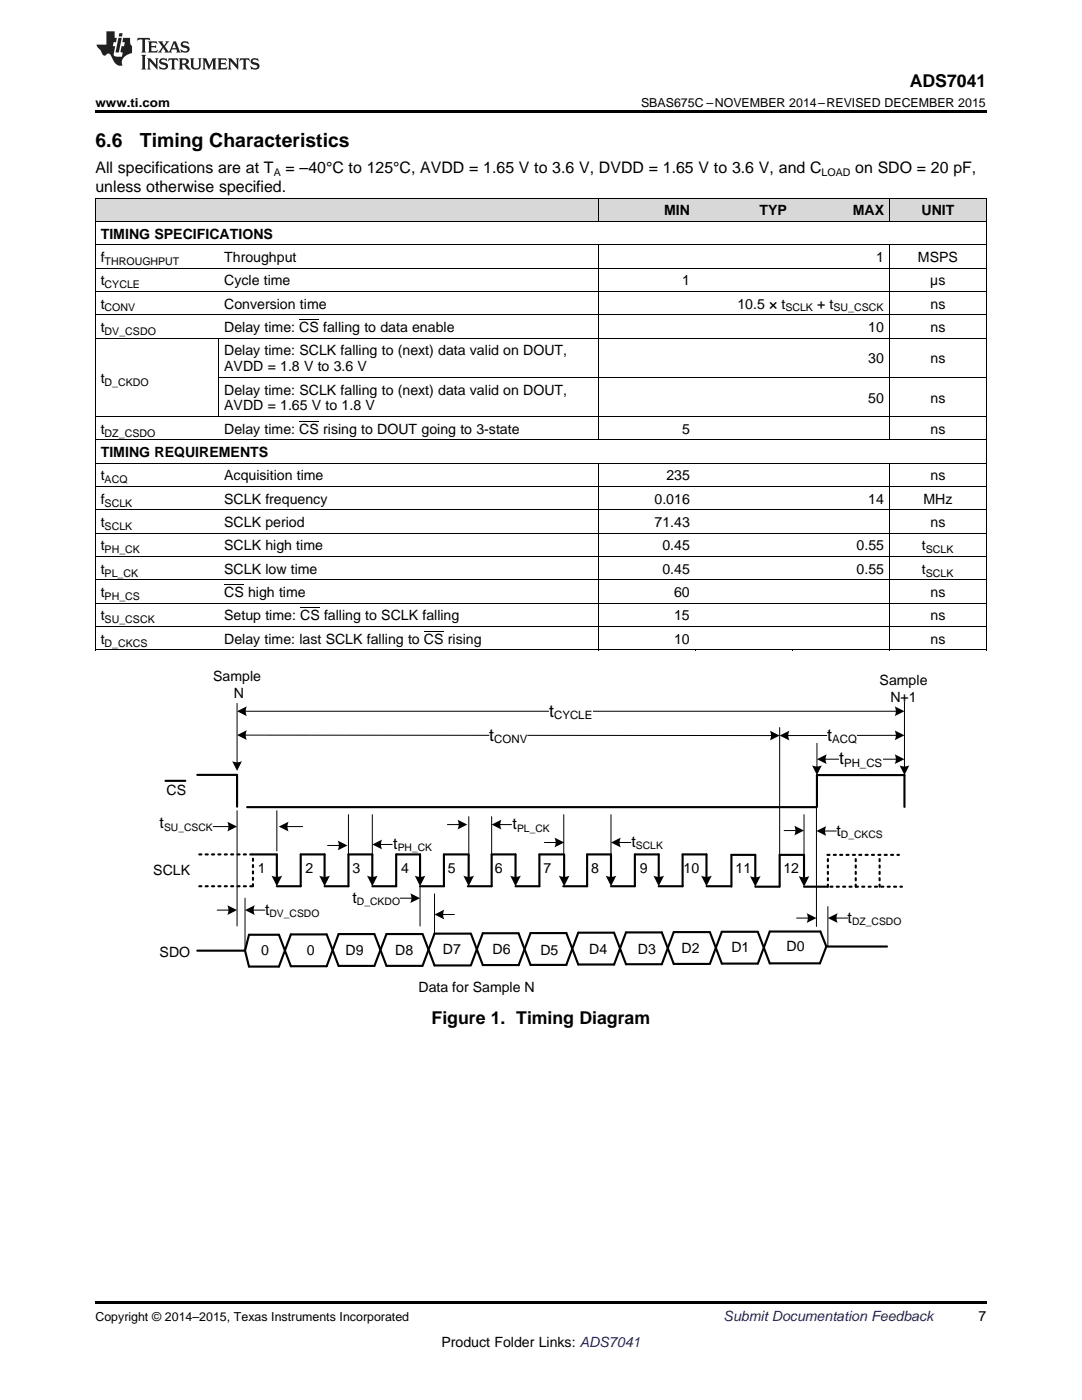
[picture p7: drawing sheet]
<svg xmlns="http://www.w3.org/2000/svg" width="216mm" height="279mm" viewBox="0 0 216 279" stroke-linecap="round" stroke-linejoin="round" font-family="sans-serif">
<g fill="#d8d8d8">
<path d="M19 39.6h24.7v4.6h-24.7z"/>
<path d="M43.7 39.6h75.7v4.6h-75.7z"/>
<path d="M119.4 39.6h19.3v4.6h-19.3z"/>
<path d="M138.7 39.6h19.4v4.6h-19.4z"/>
<path d="M158.1 39.6h19.4v4.6h-19.4z"/>
<path d="M177.5 39.6h19.3v4.6h-19.3z"/>
</g>
<path d="M19 259.7h177.8v.5h-177.8z" fill="#000"/>
<g fill="none" stroke="#000" stroke-width=".42">
<path d="M33 155.8h4M39.4 154.6h7.9v6.4M163 154.7h17.5v6.3M49.3 161.1h113.5M50.5 170.5h4.7v4.8M64.8 170.5h-4.8v6.4h-4.8M74.3 170.5h-4.8v6.4h-4.7M83.8 170.5h-4.7v6.4h-4.8M93.3 170.5h-4.7v6.4h-4.8M102.9 170.5h-4.8v6.4h-4.8M112.4 170.5h-4.8v6.4h-4.7M121.9 170.5h-4.7v6.4h-4.8"/>
<path d="M131.4 170.5h-4.7v6.4h-4.8M141 170.5h-4.8v6.4h-4.8M141 176.9h4.8"/>
</g>
<g fill="#000">
<path d="M46.3 151.9l.8 .2 1.2-.2-1 2z" fill-rule="evenodd"/>
<path d="M155.6 146.8l1.9-1-.2 1.2 .2 .8z" fill-rule="evenodd"/>
<path d="M179.5 152.7l1.2 .3 .7-.3-.9 2z" fill-rule="evenodd"/>
<path d="M178.5 145.8l2 .9-2 1 .2-1.1z" fill-rule="evenodd"/>
<path d="M45.4 164l1.9 1-1.9 .9 .2-1.1z" fill-rule="evenodd"/>
<path d="M54.2 174.8a2.38 2.38 0 0 0 2.1 0l-1.1 2.1z" fill-rule="evenodd"/>
<path d="M55.6 165l2-1-.2 .8 .2 1.1z" fill-rule="evenodd"/>
<path d="M81.9 178.3l1.9 1-1.9 .9 .2-1.1z" fill-rule="evenodd"/>
<path d="M45.4 180.7l1.9 .9-1.9 1 .2-1.2z" fill-rule="evenodd"/>
<path d="M48.9 181.6l1.9-.9-.2 .7 .2 1.2z" fill-rule="evenodd"/>
<path d="M86.7 182.5l1.9-1-.2 .8 .2 1.2z" fill-rule="evenodd"/>
<path d="M161 182.2l1.9 1-1.9 1 .2-.8z" fill-rule="evenodd"/>
<path d="M165.2 183.2l1.9-1-.2 .8 .2 1.2z" fill-rule="evenodd"/>
</g>
<g fill="none" stroke="#000" stroke-width=".2">
<path d="M47.3 140.4v12M179 146.8h-22M180.5 140v13.2M42.5 165h3.3M47.3 161.8v23M48.9 179.3v10.4M55.2 161.8v8M57.1 165h3.3M79.8 179.3h2.5M83.8 176.9v7.9M86.7 178.4v7.9M43.3 181.6h2.5"/>
<path d="M50.4 181.6h2.5M88.2 182.5h2.5M158.9 183.2h2.5M165.2 180.9v8M166.7 183.2h2.5"/>
</g>
<path d="M165 144.7h6v4.4h-5.9z" fill-rule="evenodd" fill="#fff"/>
<path d="M48.8 146.7l105.3 .1" fill="none" stroke="#000" stroke-width=".2"/>
<g fill="#000">
<path d="M47.3 146.7l2-1-.3 1.2 .3 .8z" fill-rule="evenodd"/>
<path d="M153.6 145.8l2 1-2 1 .2-1.2z" fill-rule="evenodd"/>
</g>
<path d="M97.6 144.6h7.6v4.5h-7.6z" fill-rule="evenodd" fill="#fff"/>
<path d="M48.8 141.9h130.2" fill="none" stroke="#000" stroke-width=".2"/>
<g fill="#000">
<path d="M47.3 141.9l2-.9-.3 .7 .3 1.2z" fill-rule="evenodd"/>
<path d="M178.5 141l2 .9-2 1 .2-1.2z" fill-rule="evenodd"/>
</g>
<path d="M109.6 139.8h8.6v4.5h-8.6z" fill-rule="evenodd" fill="#fff"/>
<path d="M164.5 151.5h14.5M65.4 168.7h2.5M69.5 162.6v7.9M74.3 162.6v7.9M75.8 168.5h2.5M89.3 164.6h2.5M93.5 163v7.9M98.1 163v7.9M99.6 164.6h2.5M162.9 161.1v23.8" fill="none" stroke="#000" stroke-width=".2"/>
<path d="M163 154.7v6.3" fill="none" stroke="#000" stroke-width=".42"/>
<path d="M39.8 170.5h10.7M165.7 177h14.3" fill="none" stroke="#000" stroke-width=".42" stroke-dasharray=".4 .8"/>
<g fill="#000">
<path d="M163 151.5l2-1-.3 .8 .3 1.2z" fill-rule="evenodd"/>
<path d="M178.5 150.5l2 1-2 1 .2-1.2z" fill-rule="evenodd"/>
<path d="M67.4 167.8l1.9 .9-1.9 1 .2-1.2z" fill-rule="evenodd"/>
<path d="M74.3 168.5l1.9-.9-.2 .7 .2 1.2z" fill-rule="evenodd"/>
<path d="M91.3 163.6l1.9 1-1.9 .9 .2-1.1z" fill-rule="evenodd"/>
<path d="M98.1 164.6l2-1-.3 .8 .3 1.1z" fill-rule="evenodd"/>
</g>
<path d="M167.4 149.4h8.7v4.4h-8.7z" fill-rule="evenodd" fill="#fff"/>
<g fill="none" stroke="#000" stroke-width=".42">
<path d="M64.8 170.5v4.8M74.3 170.5v4.8M83.8 170.5v4.8M93.5 170.5v4.8M102.9 170.5v4.8M112.6 170.5v4.8M121.9 170.5v4.8M131.4 170.5v4.8M141 170.5v4.8M150.7 175.4v-4.8h-4.8v6.4M150.7 177h4.8M160.3 170.6h-4.7v6.4"/>
<path d="M160.4 177h4.8M160.4 170.6v4.8M39.4 189.7h9.5M74.7 186.5l2.4 6.3h7.2M84.3 186.4h-7.2l-2.4 6.4h-7.1l-2.4-6.3h-7.2l-2.3 6.4h-6l-.8-3.2 .8-3.2h6l2.3 6.3h7.2l2.4-6.4h7.1M84.3 186.4l2.4 6.3h7.1M93.8 186.3h-7.1l-2.4 6.4M94 186.3l2.3 6.3h7.2M122.5 186.1h-7.1l-2.4 6.5h-7.1l-2.4-6.4h-7.2l-2.3 6.5M141.6 192.4h-7.2l-2.3-6.3h-7.2l-2.4 6.4h-7.1l-2.4-6.3h-7.1l-2.4 6.4M141.6 186h-7.2l-2.3 6.4h-7.2l-2.4-6.2M141.6 186l2.4 6.3h7.2"/>
<path d="M151.2 186h-7.2l-2.4 6.4M151.2 186l2.4 6.3h10l1.3-3.4M164.9 188.9h12.1M164.9 188.9l-1.2-3h-10.1l-2.4 6.4"/>
</g>
<path d="M39.8 176.9h10.7M50.5 176.9v-6.4M165.1 170.6h14.3M165.2 177v-6.4M170.8 177v-6.4M175.5 177v-6.4" fill="none" stroke="#000" stroke-width=".42" stroke-dasharray=".4 .8"/>
<g fill="none" stroke="#000" stroke-width=".2">
<path d="M19 39.5h177.8M19.1 39.5v90.3M119.3 39.5v4.7M177.4 39.5v4.7M196.8 39.5v90.3M19 58.2h177.8M19 53.5h177.8M19 48.8h177.8M19 44.2h177.8M119.3 48.9v38.9M177.4 48.9v38.9M19 67.5h177.8"/>
<path d="M19 62.8h177.8M43.6 67.5v15.7M43.7 75.3h153.1M19 97.1h177.8M19 92.4h177.8M19 87.8h177.8M19 83.1h177.8M119.3 92.5v37.3M177.4 92.5v37.3M19 115.7h177.8M19 111.1h177.8M19 106.4h177.8"/>
<path d="M19 101.8h177.8M19 129.7h177.8M19 125h177.8M19 120.4h177.8M155.6 145.2v25.4M163 148.3v4.9M108.6 168.1h2.5M112.5 162.6v7.9M121.9 162.6v7.9M123.4 168.1h2.5M156.5 165.8h2.5M160.4 162.6v7.9"/>
<path d="M164.4 165.8h2.5"/>
</g>
<g fill="#000">
<path d="M162 152.7l1.2 .3 .8-.3-1 2z" fill-rule="evenodd"/>
<path d="M63.7 174.8a2.38 2.38 0 0 0 2.1 0l-1 2.1z" fill-rule="evenodd"/>
<path d="M73.2 174.8a2.38 2.38 0 0 0 2.1 0l-1 2.1z" fill-rule="evenodd"/>
<path d="M82.8 174.8a2.38 2.38 0 0 0 2.1 0l-1.1 2.1z" fill-rule="evenodd"/>
<path d="M92.5 174.8a2.38 2.38 0 0 0 2.1 0l-1.1 2.1z" fill-rule="evenodd"/>
<path d="M101.8 174.8a2.38 2.38 0 0 0 2.1 0l-1 2.1z" fill-rule="evenodd"/>
<path d="M111.5 174.8a2.38 2.38 0 0 0 2.1 0l-1 2.1z" fill-rule="evenodd"/>
<path d="M110.6 167.2l2 .9-2 1 .3-1.2z" fill-rule="evenodd"/>
<path d="M120.9 174.8a2.38 2.38 0 0 0 2.1 0l-1.1 2.1z" fill-rule="evenodd"/>
<path d="M121.9 168.1l2-.9-.3 .7 .3 1.2z" fill-rule="evenodd"/>
<path d="M130.4 174.8a2.38 2.38 0 0 0 2.1 0l-1.1 2.1z" fill-rule="evenodd"/>
<path d="M139.9 174.8a2.38 2.38 0 0 0 2.1 0l-1 2.1z" fill-rule="evenodd"/>
<path d="M149.7 174.8a2.38 2.38 0 0 0 2.1 0l-1.1 2.2z" fill-rule="evenodd"/>
<path d="M158.5 164.8l1.9 1-1.9 .9 .2-1.1z" fill-rule="evenodd"/>
<path d="M159.4 174.8a2.38 2.38 0 0 0 2.1 0l-1.1 2.2z" fill-rule="evenodd"/>
<path d="M162.9 165.8l2-.9-.3 .7 .3 1.2z" fill-rule="evenodd"/>
</g>
<path d="M19 22h177.8v.5h-177.8zM19 129.7l.2 .1zM119.3 129.7l.1 .1zM138.6 129.7l.1 .1zM158 129.7l.1 .1zM177.4 129.7l.1 .1zM196.7 129.7l.1 .1z" fill="#000"/>
<g fill="#231f20">
<path d="M27.5 7.6l-.1 .5 .4-.2h.6v.1v2.1l-.2 .4h1l-.3-.4v-2.1l.1-.1h.5l.5 .2-.2-.5zM29.5 8.3l.2 .3v1.5l-.2 .4h1.8l.2-.6a1.04 1.04 0 0 1-1.3 .2v-.7h.6l.3 .2v-.6l-.3 .2h-.6v-.6l.8-.1 .4 .3-.2-.5zM31.5 8.3l.9 1.1-.9 1.1h.8l-.2-.2 .5-.7 .4 .7-.2 .2h1.5l-.1-.2 .1-.4h.9l.1 .4-.2 .2h1l-.3-.3-.7-1.9h-.5l-.9 2-.8-1 .9-1h-.8l.1 .3-.3 .5-.4-.6 .2-.2zM34.7 8.6l.4 1h-.7zM36.3 8.4a.63 .63 0 0 0-.2 .7 .63 .63 0 0 0 .6 .4l.6 .2 .1 .2a.75 .75 0 0 1-.7 .4 .75 .75 0 0 1-.6-.5l.1 .7 .1-.1a1.11 1.11 0 0 0 1.5-.6 1.13 1.13 0 0 0-1.2-.8l-.1-.4a1.04 1.04 0 0 1 1.2 .2l-.2-.5-.1 .1-.5-.2zM28.2 10.9l.2 .4v2.2l-.2 .4h1l-.3-.4v-2.2l.3-.4zM29.3 11.6l.3 .4v1.5l-.3 .4h.8l-.2-.4v-1.3l1.5 1.7v-1.9l.2-.4h-.7l.2 .4v.9l-1.1-1.3zM32 11.8a.62 .62 0 0 0-.2 .7 .62 .62 0 0 0 .6 .4l.6 .1 .1 .3a.76 .76 0 0 1-.7 .3 .76 .76 0 0 1-.6-.4l.1 .7 .1-.1a1.11 1.11 0 0 0 1.5-.6 1.13 1.13 0 0 0-1.2-.8l-.1-.4a1.04 1.04 0 0 1 1.2 .2l-.2-.6-.1 .1-.5-.1zM33.7 11.6l-.2 .6a.61 .61 0 0 1 .8-.3v1.6l-.2 .4h.9l-.2-.4v-1.6a.63 .63 0 0 1 .8 .3l-.2-.6zM35.6 11.6l.3 .4v1.5l-.3 .4h1l-.2-.2v-.8l.5 .2a.76 .76 0 0 0 1.2 .7l-1-1a.58 .58 0 0 0 .6-.5 .58 .58 0 0 0-.5-.6zM36.4 11.9h.1a.45 .45 0 0 1 .5 .1 .45 .45 0 0 1 .1 .5l-.7 .2zM37.9 11.6l.2 .2a2.17 2.17 0 0 0 .3 1.9 .99 .99 0 0 0 1.6-.6v-1.1l.2-.4h-.7l.2 .2a1.92 1.92 0 0 1-.2 1.8 .6 .6 0 0 1-.9-.5v-1.1l.2-.4zM40.4 11.6l.2 .4v1.5l-.2 .4h.7l-.2-.4v-1.4l.8 1.8 .8-1.8v1.4l-.2 .4h.9l-.2-.4v-1.5l.2-.4h-.8l-.6 1.5-.6-1.5zM43.4 11.6l.2 .4v1.5l-.2 .4h1.8l.2-.6a1.04 1.04 0 0 1-1.3 .1v-.6h.5l.4 .2v-.6l-.4 .2h-.5v-.7h.8l.3 .3-.1-.6zM45.5 11.6l.2 .4v1.5l-.2 .4h.7l-.2-.4v-1.3l1.5 1.7v-1.9l.2-.4h-.7l.2 .4v.9l-1.1-1.3zM47.9 11.6l-.1 .6a.61 .61 0 0 1 .8-.3v1.6l-.3 .4h1l-.3-.4 .1-1.6a.63 .63 0 0 1 .7 .3l-.1-.6zM50.2 11.8a.62 .62 0 0 0-.2 .7 .62 .62 0 0 0 .6 .4l.6 .1 .2 .3a.76 .76 0 0 1-.8 .3 .76 .76 0 0 1-.6-.4l.1 .7 .2-.1a1.11 1.11 0 0 0 1.5-.6 1.13 1.13 0 0 0-1.3-.8l-.1-.4a1.04 1.04 0 0 1 1.2 .2l-.1-.6-.2 .1-.5-.1z"/>
<path d="M21.2 6.3v2.6h-1.9l.1 .4 .7 .9a.91 .91 0 0 0 1 .8 .56 .56 0 0 1 .5-.3 .56 .56 0 0 1 .5 .3l.4 .8a1.53 1.53 0 0 0 1.9 1.2 1.54 1.54 0 0 1 1-2.1l.9-.3v-1.4a1.52 1.52 0 0 1-.3-1.6h-1.4l-.2 .8h.5l-.2 .8h-.4l-.2 1v.2l.4 .1-.2 .8a1.93 1.93 0 0 1-1.6-.3l.3-1.8h-.5l.2-.8h.4l.2-.8h-.4v-1.3zM23.6 7.6l-.6 2.9h.7l.6-2.9zM23.8 6.6l-.1 .7h.6l.2-.7z"/>
</g>
<path d="M59.7 63.8h3.9M59.7 84.1h3.9M44.7 116.7h3.9M59.9 121.3h3.9M84.6 126h3.9" fill="none" stroke="#000" stroke-width=".2"/>
<g font-size="3.9">
<text x="19" y="29.3">6.6</text>
<text x="27.9" y="29.3">Timing Characteristics</text>
</g>
<g font-size="3.5">
<text x="181.5" y="17.3">ADS7041</text>
<text x="109.6" y="143">t</text>
<text x="97.6" y="147.8">t</text>
<text x="165.1" y="147.8">t</text>
<text x="167.4" y="152.6">t</text>
<text x="86.1" y="204.4">Figure 1. Timing Diagram</text>
</g>
<g font-size="3.2">
<text x="19" y="34.4">All specifications are at T</text>
<text x="57" y="34.4">= –40°C to 125°C, AVDD = 1.65 V to 3.6 V, DVDD = 1.65 V to 3.6 V, and C</text>
<text x="170.6" y="34.4">on SDO = 20 pF,</text>
<text x="19" y="38.3">unless otherwise specified.</text>
<text x="31.8" y="165.3">t</text>
<text x="102.3" y="165.5">t</text>
<text x="166.9" y="166.8">t</text>
<text x="78.5" y="169.5">t</text>
<text x="126" y="169.1">t</text>
<text x="52.9" y="182.6">t</text>
<text x="70.3" y="180.1">t</text>
<text x="169.1" y="184.1">t</text>
</g>
<g font-size="2.8">
<text x="20.1" y="47.6">TIMING SPECIFICATIONS</text>
<text x="132.5" y="43">MIN</text>
<text x="151.6" y="43">TYP</text>
<text x="170.1" y="43">MAX</text>
<text x="183.9" y="43">UNIT</text>
<text x="20.1" y="52.3">f</text>
<text x="44.7" y="52.3">Throughput</text>
<text x="174.8" y="52.3">1</text>
<text x="183.2" y="52.3">MSPS</text>
<text x="20.1" y="56.9">t</text>
<text x="44.7" y="56.9">Cycle time</text>
<text x="136.1" y="56.9">1</text>
<text x="185.6" y="56.9">µs</text>
<text x="20.1" y="61.6">t</text>
<text x="44.7" y="61.6">Conversion time</text>
<text x="147.1" y="61.6">10.5 × t</text>
<text x="163.1" y="61.6">+ t</text>
<text x="185.7" y="61.6">ns</text>
<text x="20.1" y="66.3">t</text>
<text x="44.7" y="66.3">Delay time: CS falling to data enable</text>
<text x="44.7" y="70.9">Delay time: SCLK falling to (next) data valid on DOUT,</text>
<text x="173.2" y="66.3">10</text>
<text x="185.7" y="66.3">ns</text>
<text x="20.1" y="76.4">t</text>
<text x="44.7" y="74.1">AVDD = 1.8 V to 3.6 V</text>
<text x="173.2" y="72.5">30</text>
<text x="185.7" y="72.5">ns</text>
<text x="44.7" y="78.7">Delay time: SCLK falling to (next) data valid on DOUT,</text>
<text x="44.7" y="81.9">AVDD = 1.65 V to 1.8 V</text>
<text x="173.2" y="80.3">50</text>
<text x="185.7" y="80.3">ns</text>
<text x="20.1" y="86.6">t</text>
<text x="44.7" y="86.6">Delay time: CS rising to DOUT going to 3-state</text>
<text x="136.1" y="86.6">5</text>
<text x="185.7" y="86.6">ns</text>
<text x="20.1" y="91.2">TIMING REQUIREMENTS</text>
<text x="20.1" y="95.9">t</text>
<text x="44.7" y="95.9">Acquisition time</text>
<text x="133" y="95.9">235</text>
<text x="185.7" y="95.9">ns</text>
<text x="20.1" y="100.5">f</text>
<text x="44.7" y="100.5">SCLK frequency</text>
<text x="130.6" y="100.5">0.016</text>
<text x="173.2" y="100.5">14</text>
<text x="184.3" y="100.5">MHz</text>
<text x="20.1" y="105.2">t</text>
<text x="44.7" y="105.2">SCLK period</text>
<text x="130.6" y="105.2">71.43</text>
<text x="185.7" y="105.2">ns</text>
<text x="20.1" y="109.9">t</text>
<text x="44.7" y="109.9">SCLK high time</text>
<text x="132.2" y="109.9">0.45</text>
<text x="170.9" y="109.9">0.55</text>
<text x="184" y="109.9">t</text>
<text x="20.1" y="114.5">t</text>
<text x="20.1" y="119.2">t</text>
<text x="44.7" y="114.5">SCLK low time</text>
<text x="44.7" y="119.2">CS high time</text>
<text x="132.2" y="114.5">0.45</text>
<text x="134.5" y="119.2">60</text>
<text x="170.9" y="114.5">0.55</text>
<text x="184" y="114.5">t</text>
<text x="185.7" y="119.2">ns</text>
<text x="20.1" y="123.8">t</text>
<text x="44.7" y="123.8">Setup time: CS falling to SCLK falling</text>
<text x="134.5" y="123.8">15</text>
<text x="185.7" y="123.8">ns</text>
<text x="20.1" y="128.5">t</text>
<text x="44.7" y="128.5">Delay time: last SCLK falling to CS rising</text>
<text x="134.5" y="128.5">10</text>
<text x="185.7" y="128.5">ns</text>
<text x="42.5" y="136">Sample</text>
<text x="175.5" y="136.8">Sample</text>
<text x="46.7" y="139.4">N</text>
<text x="177.7" y="140.2">N+1</text>
<text x="33.2" y="158.7">CS</text>
<text x="30.6" y="174.5">SCLK</text>
<text x="51.5" y="174.2">1</text>
<text x="61" y="174.2">2</text>
<text x="70.3" y="174.2">3</text>
<text x="80" y="174.2">4</text>
<text x="89.4" y="174.2">5</text>
<text x="98.7" y="174.2">6</text>
<text x="108.4" y="174.2">7</text>
<text x="118" y="174.2">8</text>
<text x="127.7" y="174.2">9</text>
<text x="136.4" y="174.2">10</text>
<text x="146.8" y="174.3">11</text>
<text x="156.3" y="174.2">12</text>
<text x="31.8" y="190.9">SDO</text>
<text x="52.1" y="190.5">0</text>
<text x="61.2" y="190.5">0</text>
<text x="68.9" y="190.5">D9</text>
<text x="78.9" y="190.5">D8</text>
<text x="88.4" y="190.5">D7</text>
<text x="98.3" y="190.5">D6</text>
<text x="107.8" y="190.5">D5</text>
<text x="117.6" y="190.5">D4</text>
<text x="127.3" y="190.5">D3</text>
<text x="136" y="190.2">D2</text>
<text x="145.9" y="190">D1</text>
<text x="156.9" y="189.8">D0</text>
<text x="83.5" y="197.9">Data for Sample N</text>
<text x="195.3" y="263.6">7</text>
<text x="88.1" y="268.9">Product Folder Links: ADS7041</text>
</g>
<text font-size="2.8" fill="#0000c8" x="144.4" y="263.6">Submit Documentation Feedback</text>
<g font-size="2.5">
<text x="19" y="21.4">www.ti.com</text>
<text x="127.9" y="21.4">SBAS675C –NOVEMBER 2014–REVISED DECEMBER 2015</text>
<text x="19" y="263.6">Copyright © 2014–2015, Texas Instruments Incorporated</text>
</g>
<g font-size="2.3">
<text x="110.6" y="143.5">CYCLE</text>
<text x="98.6" y="148.3">CONV</text>
<text x="166" y="148.3">ACQ</text>
<text x="168.4" y="153.1">PH_CS</text>
</g>
<g font-size="2.1">
<text x="54.6" y="35.1">A</text>
<text x="163.9" y="35.1">LOAD</text>
<text x="20.9" y="52.8">THROUGHPUT</text>
<text x="20.9" y="57.5">CYCLE</text>
<text x="20.9" y="62.2">CONV</text>
<text x="156.7" y="62.2">SCLK</text>
<text x="166.3" y="62.2">SU_CSCK</text>
<text x="20.9" y="66.8">DV_CSDO</text>
<text x="20.9" y="77">D_CKDO</text>
<text x="20.9" y="87.1">DZ_CSDO</text>
<text x="20.9" y="96.4">ACQ</text>
<text x="20.9" y="101.1">SCLK</text>
<text x="20.9" y="105.8">SCLK</text>
<text x="20.9" y="110.4">PH_CK</text>
<text x="184.7" y="110.4">SCLK</text>
<text x="20.9" y="115.1">PL_CK</text>
<text x="20.9" y="119.7">PH_CS</text>
<text x="184.7" y="115.1">SCLK</text>
<text x="20.9" y="124.4">SU_CSCK</text>
<text x="20.9" y="129">D_CKCS</text>
<text x="32.7" y="165.8">SU_CSCK</text>
<text x="103.2" y="166">PL_CK</text>
<text x="167.8" y="167.2">D_CKCS</text>
<text x="79.4" y="169.9">PH_CK</text>
<text x="126.9" y="169.5">SCLK</text>
<text x="53.8" y="183">DV_CSDO</text>
<text x="71.2" y="180.6">D_CKDO</text>
<text x="170" y="184.6">DZ_CSDO</text>
</g>
</svg>
